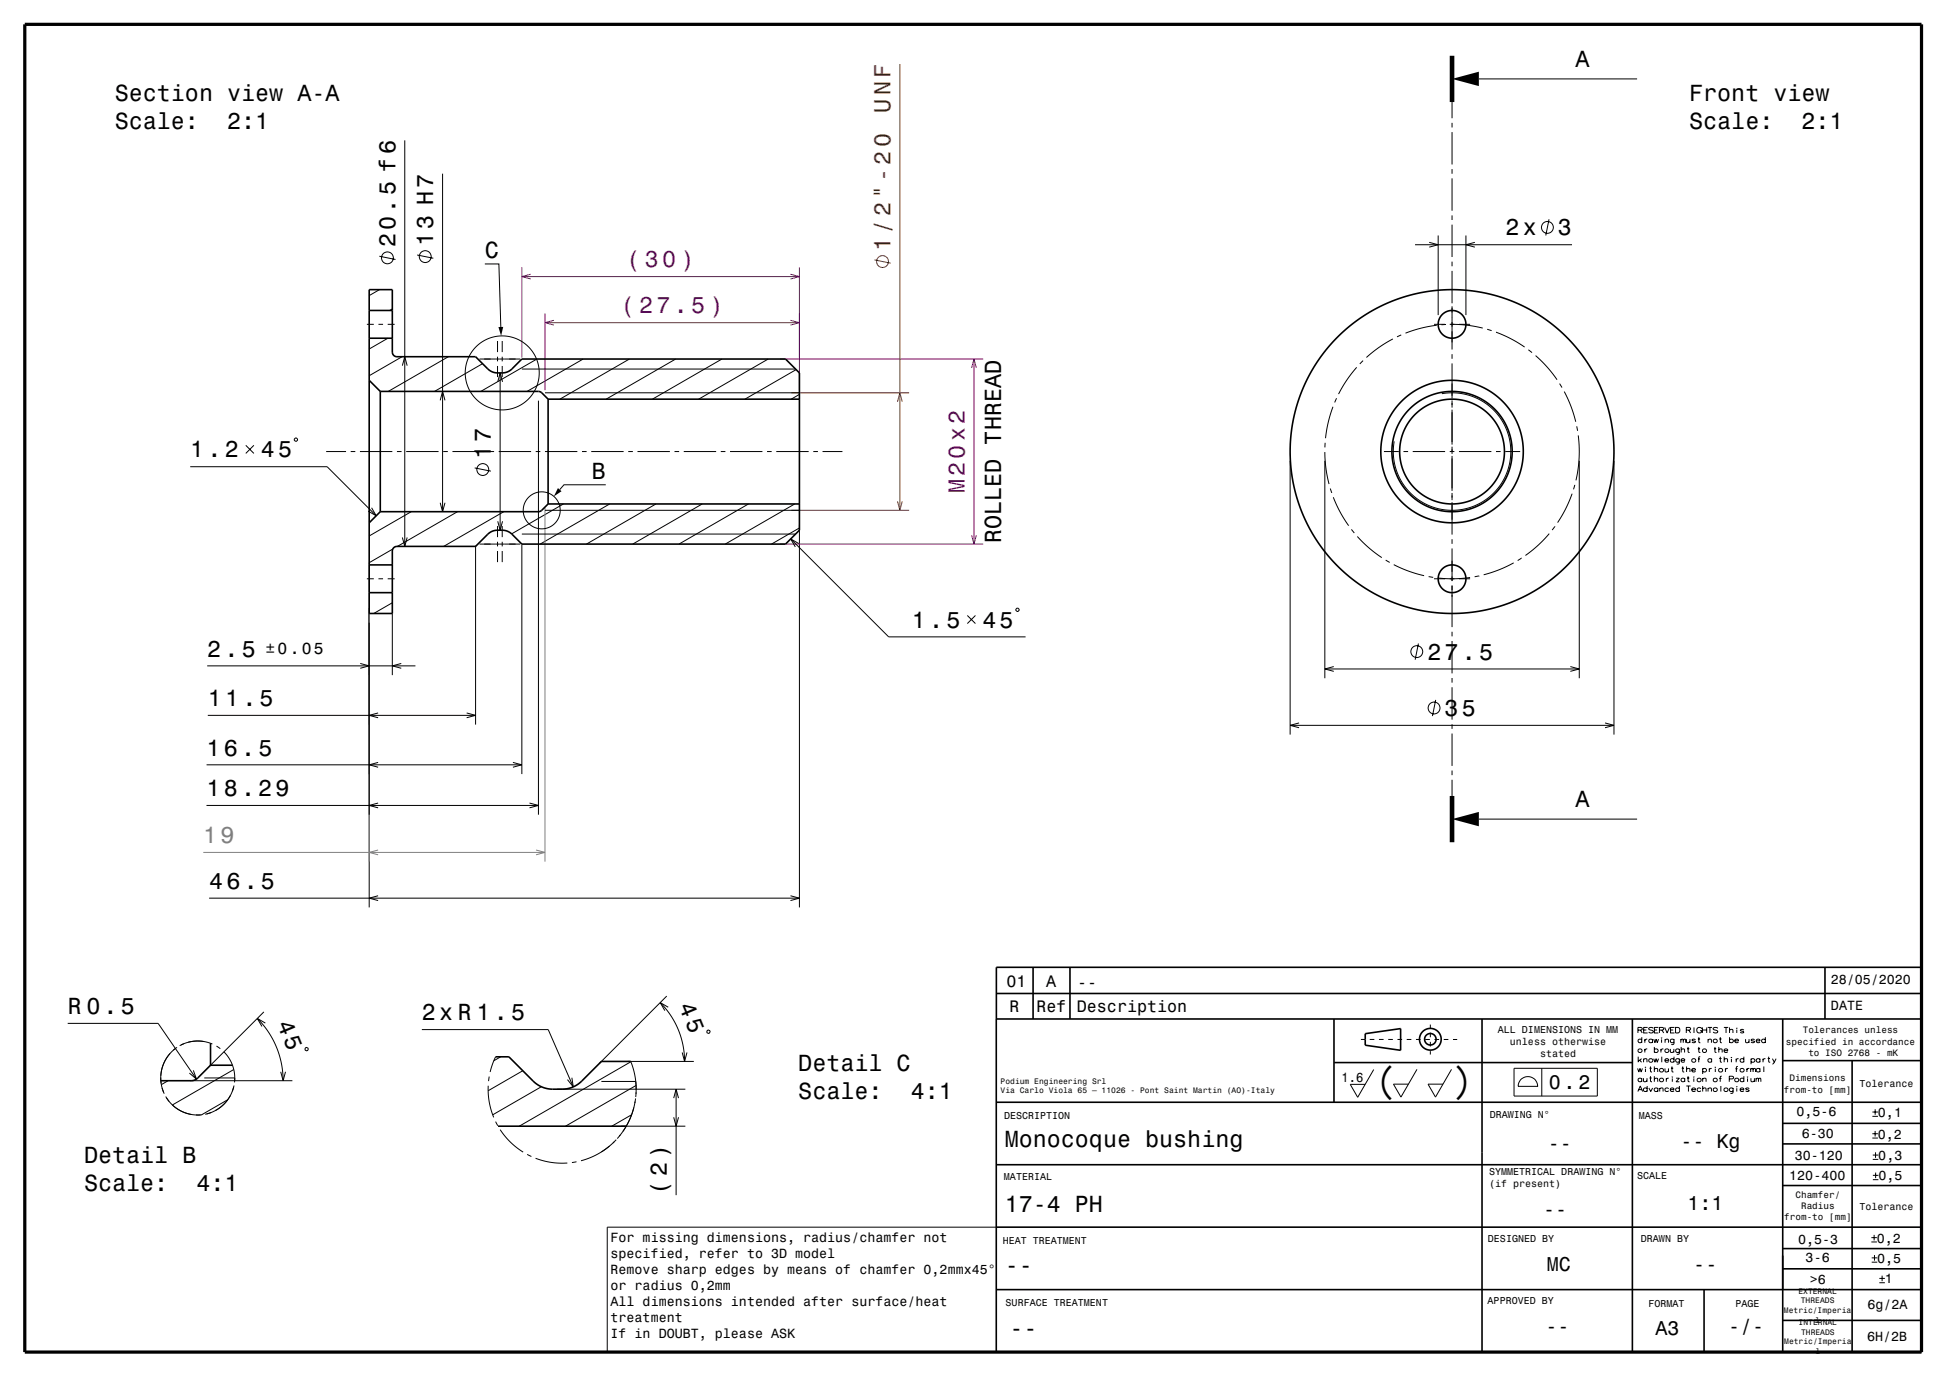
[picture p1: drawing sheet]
<svg xmlns="http://www.w3.org/2000/svg" width="420mm" height="297mm" viewBox="0 0 420 297" stroke-linecap="round" stroke-linejoin="round" font-family="sans-serif">
<g fill="none" stroke="#000" stroke-width=".22">
<path d="M319.7 17.1h34.2M87.5 30.3v87.8M95.7 37.5v73.1M313.9 22.1v3.5M313.9 26.6v1M313.9 28.6v7M313.9 36.6v1M313.9 38.6v7M82 55.4l3.5 .7M90.2 55.1l3.5 .7M104.8 57.1h3l.5 13.6M305.9 52.9h33.9"/>
<path d="M308.9 52.4l2 .5-2 .5M310.9 50.9v17.2M313.9 46.6v1M313.9 48.6v7M313.9 56.6v1M313.9 58.6v7M316.9 50.9v17.2M318.8 52.4l-1.9 .5 1.9 .5M334.8 47.4l-.7 3.5M79.3 70.1h1.5M81.8 70.1h1M82 62.6l-2.2 1.3"/>
<path d="M83.8 70.1h1.5M83.8 73.1l-4 2.3M84.8 66.8l-.6 .3M86.9 77.1l-7.1 4.1M87 79l.5-1.9 .5 1.9M96.9 77.1l-13 7.5M103.6 77.6h8.9M104.3 78.6l-10.4 6M107.5 73.7v2.4M107.5 77.1v1M107.5 79.1v2.4M108.6 73.7v2.4"/>
<path d="M108.6 77.1v1M108.6 79.1v2.4M112.8 79.8h59.2M116.1 77.6l-12.2 7M126.1 77.6l-12.2 7M136.1 77.6l-15.1 8.7M146.1 77.6l-15.1 8.7M156.1 77.6l-15.1 8.7M166.1 77.6l-15.1 8.7M172.1 79.9l-11.1 6.4M293.3 79.4l-2.3 3-1.7 2.8M294.6 78l-.7 .7"/>
<path d="M301.1 73.3l-3 1.8-2.7 2.2M302.9 72.4l-.9 .4M310 70.1h2.4M310.6 70.3l-3.5 .6-3.3 1.1M312.6 70.1l-1 .1M313.4 70.1h1M313.6 70.1l3.7 .2 3.2 .6M313.9 66.2v9.4M313.9 76.6v1M313.9 78.6v7.5M315.4 70.1h2.4M321.5 71.2l.9 .3"/>
<path d="M323.4 71.8l3 1.3 3.2 1.9M330.4 75.6l.8 .6M331.9 76.9l2.4 2.2 2.3 3M53.1 96.3l1.8 1.7M54.9 96.3l-1.8 1.7M63.8 94.7l.5 .2-.2 .5-.5-.2zM70.5 97.6h4.3M75.8 97.6h1M77.8 97.6h7M85.8 97.6h1M87.8 97.6h7M95.2 86.5l.5-1.9 .5 1.9"/>
<path d="M95.8 97.6h1M97.8 97.6h7M105.8 97.6h1M107.6 82.5l.5-1.9 .5 1.9M107.8 97.6h7M108.1 80.6v34M115.8 97.6h1M116.4 86.6v89.5M117.8 84.9h55M117.8 97.6h7M125.8 97.6h1M127.8 97.6h7"/>
<path d="M135.8 97.6h1M137.8 97.6h7M145.8 97.6h1M147.8 97.6h7M155.8 97.6h1M157.8 97.6h7M165.8 97.6h1M167.8 97.6h7M172.8 85.3l-1.8 1M175.8 97.6h1M177.8 97.6h4.3M278.9 99.6v59.2"/>
<path d="M286.4 97.7l.2 3.8 .7 3.1M286.4 99.6v47M286.4 95.7v1M288.1 87.9l-.9 3.1-.7 3.7M288.9 86.1l-.4 .9M299.2 97.6h3.2M303.4 97.6h1M305.4 97.6h7M311.7 85.1l1.7-.2 2.3 .1 1.9 .5 1.9 .7 1.7 1 1.5 1.3 1.4 1.5 1 1.7 .8 1.8 .5 2 .2 2-.2 2-.4 1.9-.8 1.9-1 1.7-1.3 1.5-1.5 1.3-1.7 1.1-1.8 .8-1.9 .4-2 .2-2-.1-2-.5-1.8-.7-1.7-1.1-1.6-1.3-1.4-1.7-1-1.7-.8-1.9-.4-2.2-.1-1.7 .2-2M313.4 97.6h1M313.9 86.6v1.5M313.9 88.6v7.5"/>
<path d="M313.9 96.6v1.5M313.9 98.6v7.5M315.4 97.6h7M323.4 97.6h1M325.4 97.6h3.2M337.1 82.9l.5 .9M338.1 84.6l1.5 3.2 1 3.4M340.8 92.1l.2 1M341.2 94.1l.1 4.8-.2 2.5-.4 2.4M341.4 99.6v47M348.9 99.6v59.2M41.1 100.9h29.6l10.6 10.6"/>
<path d="M80.3 109.8l1 1.7-1.7-1M84.9 118.7l-5.1 2.9M87 116.2l.5 1.9 .5-1.9M88.9 110.6l-9.1 5.3M95.2 108.7l.5 1.9 .5-1.9M98.9 110.6l-13 7.5M102.6 101.1l3.5 .7M102.8 118v38.6M103.6 117.6h8.9M107.5 113.7v2.4M107.5 117.1v1M107.5 119.1v2.4"/>
<path d="M107.6 112.7l.5 1.9 .5-1.9M108.6 113.7v2.4M108.6 117.1v1M108.6 119.1v2.4M108.9 110.6l-13 7.5M112.8 117.6v49.7M112.8 115.4h59.2M117.8 110.3h55M121.8 108.9l-11.2 6.5M130.9 104.8h-9l-.9 1M131.8 108.9l-15 8.7M141.8 108.9l-15 8.7"/>
<path d="M151.8 108.9l-15 8.7M161.8 108.9l-15 8.7M170.9 116.5l21.2 21.2h29.6M171.8 108.9l-15 8.7M172.7 117.5l-1.8-1 1 1.7M172.8 114.1l-6 3.5M172.8 113.4v82.7M287.6 105.6l.3 .9M288.2 107.5l1.4 2.9 1.9 3.2M292.1 114.4l.7 .8M293.4 116l2.7 2.6 2.6 1.9M313.9 106.6v1.5"/>
<path d="M313.9 108.6v7M313.9 116.6v1M313.9 118.6v7M334.9 115.4l-2.4 2.5-2.8 2.2M336.1 113.8l-.6 .8M339.8 106.7l-1.5 3.5-1.6 2.8M340.4 104.8l-.3 1M79.3 125.1h1.5M79.8 131.4v64.7M81.8 125.1h1M83.8 125.1h1.5M84.8 130.3l-4 2.3"/>
<path d="M84.8 132.6v13.3M209.1 133l1.8 1.8M210.9 133l-1.8 1.8M219.8 131.5l.5 .2-.2 .5-.5-.3zM299.5 121.1l.9 .5M301.3 122.1l3.2 1.4 3.3 .9M306.6 139.1l-.7 3.5M308.8 124.6l1 .2M310 125.1h2.4M313.4 125.1h1M313.9 126.6v9M313.9 136.6v1"/>
<path d="M313.9 138.6v7M315.4 125.1h2.4M317.8 124.8l-3.5 .3-3.5-.2M319.7 124.5l-.9 .2M327.2 121.7l-3.2 1.5-3.3 1M328.9 120.6l-.8 .6M44.8 143.9h45M44.9 154.6h57.9M77.9 143.4l1.9 .5-1.9 .6M81.7 154.1l-1.9 .5 1.9 .5M86.7 143.4l-1.9 .5 1.9 .6M100.9 154.1l1.9 .5-1.9 .5"/>
<path d="M278.9 156.8h70M280.8 156.3l-1.9 .5 1.9 .5M286.4 144.6h55M288.3 144.1l-1.9 .5 1.9 .5M310.3 151.3l-.7 3.5M313.9 146.6v1M313.9 148.6v7M313.9 156.6v1M313.9 158.6v7M339.4 144.1l2 .5-2 .5M346.9 156.3l2 .5-2 .5M44.6 174.1h71.8"/>
<path d="M44.7 165.3h68.1M81.7 164.8l-1.9 .5 1.9 .5M81.7 173.6l-1.9 .5 1.9 .5M110.9 164.8l1.9 .5-1.9 .5M114.5 173.6l1.9 .5-1.9 .5M313.9 166.6v1M313.9 168.6v3.5M319.7 177.1h34.2M45.2 194.1h127.6M81.7 193.6l-1.9 .5 1.9 .6M170.9 193.6l1.9 .5-1.9 .6M57 218.7l-11.6 11.7"/>
<path d="M142.7 216.7l2.3 2.8 1.6 3.1 1 3.4 .4 3.4M144.1 215.3l-14.6 14.6M144.4 217.7l-1.7-1 1 1.8M14.6 221.2h19.6l8.3 12.1M34.7 232.9l.2 1.9 .6 1.6M35 235.2l.4 .9M35.8 237a8 8 0 0 0 5.6 3.9M36 237.3l.6 .8M36.3 233.6l-1.4 .9M36.8 227.7a8 8 0 0 0-2 6.5M37.2 238.8a8 8 0 0 0 6.5 2.2M38 226.6a8 8 0 0 0-3.2 5.9"/>
<path d="M38.3 226.4l-.8 .6M39.7 225.6l-.9 .4M41.1 233.6h22.1M41.8 231.4l.7 1.9-1.6-1.3M44.2 225.1l-1.8-.1-1.7 .3M44.2 233h6.5M45.9 225.7a8 8 0 0 0-6.8 .2M46.8 226.1l.8 .6M48.4 227.3a8 8 0 0 1 2.3 6.7M49.2 237.7l-5.6 3.3M49.8 236.8a8 8 0 0 1-5.4 4.1M50.5 234.9l-.3 1"/>
<path d="M50.5 231.2l-13.2 7.6M50.6 234.6a8 8 0 0 1-4.1 5.5M50.7 233v.7M50.7 233h.1M55.6 220.1l2.5 3.1 1.7 3.3 1.1 3.6 .3 3.5M57.4 221.1l-1.8-1 1 1.8M60.7 231.7l.5 1.9 .5-1.9M66 226.5h.6l-.1 .6-.5-.1zM91.2 222.6h27.3l5.4 12.3M105.5 234.7l.2 3.5 1 3.3M105.7 232.7l-.1 1M107.1 228.4l-1.2 3.3"/>
<path d="M108.2 228.4l-1.5 .9M113 231.4l-7.5 4.4M117 234.9l-10.5 6.1M120.4 235.4h27.7M123.6 233l.3 1.9-1.2-1.5M130 233.8h7.4l.1 1.7M135.7 229.4h14.3M136.3 229.4l-24.1 14M136.4 229.6l.9 3.4 .2 3.4M137 239.4l-1.2 3.3-1.9 2.9M137.3 238.1l-.9 3.1-.7 1.6-1 1.7M137.4 237.4l-.2 1"/>
<path d="M137.5 234.6l-15.3 8.8M137.5 236.1l-.1 1M145.6 237.4l.5-2 .6 2M146.1 235.4v22.9M147.5 227.5l.5 1.9 .5-1.9M152.9 222.7l.5 .1v.5h-.5zM294.2 224.7h.9M296.1 224.7h1M296.9 231.2l-3.4 6-1.6-2.8h3.2M298.1 224.7h1M300.1 224.7h1M302.1 224.7h1"/>
<path d="M304.1 224.7h1M306.1 224.7h1M306.3 231.1l-3.5 6-1.6-2.8h3.2M308.1 224.7h1M309.2 221.5v.7M309.2 223.2v1M309.2 225.2v1M309.2 227.2v.7M310.1 224.7h1M312.1 224.7h1M313.8 231.1l-3.5 6-1.6-2.8h3.2M314.1 224.7h.9"/>
<path d="M327.3 230.9h18v6h-18zM328.9 233.2a2.12 2.12 0 0 1 2.2-.3 2.12 2.12 0 0 1 1.3 1.9h-4.2l.1-.8zM333.3 230.9v6M354 230.9l.3 .8 .2-.8 .3 .8 .2-.8M354 235.9l.6-1.2 .5 1.2M354.1 222.7h.7l.2-.4-.3-.2h-.6v1.2M354.1 228.4v1.2M354.2 235.5h.7M354.4 229.2l.5 .4M354.6 222.7l.4 .6M354.9 228.8l-.8 .6M354.9 224.8a.44 .44 0 0 0-.7-.1 .44 .44 0 0 0 0 .6 .44 .44 0 0 0 .7-.1"/>
<path d="M354.9 233.2a.44 .44 0 0 0-.7-.1 .44 .44 0 0 0 0 .7 .44 .44 0 0 0 .7-.1M354.9 224.2v1.2M354.9 233.1v.7M355.3 233.1v.7h.4l.3-.2M355.3 229l.3-.2 .4 .1v.7M355.3 228.8v.8M355.3 222.6h.6M355.6 224.6v.8M355.6 226.7v.8M355.7 230.6h.1M355.7 231v.7M356 233.1v.7"/>
<path d="M356.1 235.3a.44 .44 0 0 0-.7-.1 .44 .44 0 0 0 0 .7 .44 .44 0 0 0 .7-.1M356.1 234.7v1.2M356.1 224.6l-.4 .1-.1 .2M356.1 226.7l-.4 .1-.1 .3M356.2 222.1h-.9v1.2h.9M356.4 235.2l.4 .7 .4-.7M356.6 233h.4M356.6 230.9h.4M356.8 230.5v1l.3 .2M356.8 232.6v1l.3 .2M357.2 224.8a.44 .44 0 0 0-.6-.1 .44 .44 0 0 0 0 .6 .44 .44 0 0 0 .6-.1M357.2 224.6v.8"/>
<path d="M357.4 222.3l-.4-.2a.43 .43 0 0 0-.6 .3l.8 .4 .2 .3-.6 .2-.4-.2M357.5 224.6l.2 .8 .3-.8 .2 .8 .3-.8M357.5 228.8l.2 .8 .3-.8 .2 .8 .3-.8M357.6 226.9a.44 .44 0 0 1 .7-.1 .44 .44 0 0 1 0 .7 .44 .44 0 0 1-.7-.2M357.6 231.1l.3-.2 .4 .1v.7M357.6 233.2l.3-.1h.4v.7M357.6 226.3v1.2M357.6 230.5v1.2M357.6 232.6v1.2M357.6 222.6h.6M358.4 235.3a.44 .44 0 0 0-.7-.1 .44 .44 0 0 0 0 .7 .44 .44 0 0 0 .7-.1M358.4 235.2v.7"/>
<path d="M358.5 222.1h-.9v1.2h.9M358.7 222.7h.7l.2-.4-.2-.2h-.7v1.2M358.8 235.4l.3-.2h.3l.1 .7M358.8 235.2v.7M359 226.7v.8M359.2 224.3h.1M359.2 224.7v.7M359.2 228.4v1.2M359.2 222.7l.4 .6M359.6 226.7l-.4 .1-.2 .3M359.8 222.1l.6 1.2 .5-1.2M359.9 229.2l.2 .4h.3l.3-.2"/>
<path d="M359.9 230.9l.1 .8h.3l.4-.2M359.9 224.8l.4-.2 .3 .1 .1 .7M359.9 229l.5-.2 .3 .4h-.8zM359.9 224.6v.8M360.2 233.1v.7M360.7 230.9v.8M360.7 235.3a.44 .44 0 0 0-.7-.1 .44 .44 0 0 0 0 .7 .44 .44 0 0 0 .7-.1M360.7 233.1h-.3l-.2 .3M361 235.5l.2 .4h.4l.3-.1M361.1 226.7v.7l.4 .1 .3-.2M361.1 235.3l.5-.1 .3 .3h-.9zM361.1 222.6h.6"/>
<path d="M361.2 230.9h.5M361.4 230.5v1l.3 .2M361.5 232.7h.1M361.5 233.1v.7M361.8 226.7v.8M361.9 224.8a.44 .44 0 0 0-.7-.1 .44 .44 0 0 0 0 .6 .44 .44 0 0 0 .7-.1M361.9 224.6l-.1 1.1h-.5M361.9 229a.44 .44 0 0 0-.7-.1 .44 .44 0 0 0 0 .7 .44 .44 0 0 0 .7-.2M361.9 228.4v1.2M362 222.1h-.9v1.2h.9M362.2 222.1h.5a.64 .64 0 0 1 .4 .6 .64 .64 0 0 1-.4 .6h-.5zM362.3 233.1h.7l-.7 .7h.7"/>
<path d="M363 226.9a.44 .44 0 0 0-.6-.1 .44 .44 0 0 0 0 .7 .44 .44 0 0 0 .6-.2M363 226.7v1.1l-.6 .1M363 229a.44 .44 0 0 0-.6-.1 .44 .44 0 0 0 0 .7 .44 .44 0 0 0 .6-.2M363 228.8v1.1l-.6 .1M363 235.3a.44 .44 0 0 0-.6-.1 .44 .44 0 0 0 0 .7 .44 .44 0 0 0 .6-.1M363 234.7v1.2M363.3 224.8l.3-.2 .3 .2 .3-.2 .2 .8M363.3 224.6v.8M363.4 229.2l.2 .4h.3l.3-.2M363.4 226.9l.3-.2 .4 .1v.7M363.4 229l.5-.2 .3 .4h-.8zM363.4 226.3v1.2"/>
<path d="M363.5 230.9h.5M363.7 230.5v1l.4 .2M363.9 224.8v.6M364.2 233.2a.44 .44 0 0 0-.7-.1 .44 .44 0 0 0 0 .7 .44 .44 0 0 0 .7-.1M364.2 233.1v.7M364.5 222.7h.7l.2-.4-.2-.2h-.7v1.2M364.5 234.7h.9M364.5 224.6l.1 .7 .4 .1 .3-.2M364.6 231.1l.3-.2 .3 .1 .1 .7M364.6 230.5v1.2M364.7 233h.5M364.7 226.7h.5"/>
<path d="M364.9 226.3v1l.3 .2M364.9 232.6v1l.3 .2M365 234.7v1.2M365.1 222.7l.3 .6M365.3 224.6v.8M365.7 231.3l.2 .4h.3l.3-.2M365.7 235.5l.2 .4h.3l.3-.1M365.7 231.1l.5-.2 .3 .4h-.8zM365.7 235.3l.5-.1 .3 .3h-.8zM366.1 232.7h.1M366.1 233.1v.7M366.2 222.1v1.2"/>
<path d="M366.5 224.8l-.3-.2-.3 .1-.2 .1 .8 .5-.5 .1-.3-.2M367 224.6h.5M367 226.7h.5M367 228.9h.5M367.2 224.2v1l.4 .2M367.2 226.3v1l.4 .2M367.5 228.4l-.3 .2v1M367.7 235.3a.44 .44 0 0 0-.7-.1 .44 .44 0 0 0 0 .7 .44 .44 0 0 0 .7-.1M367.9 222.4a.59 .59 0 0 0-.9-.2 .59 .59 0 0 0 0 .9 .59 .59 0 0 0 .9-.1v-.2h-.4M368 222.6h.9M368 222.1v1.2M368.1 231.1a.45 .45 0 0 1 .6-.1 .45 .45 0 0 1 0 .7 .45 .45 0 0 1-.6-.2"/>
<path d="M368.1 233.2l.3-.1h.3l.1 .7M368.1 235.4l.3-.2h.3l.1 .7M368.1 230.9v1.2M368.1 233.1v.7M368.1 234.7v1.2M368.9 222.1v1.2M369.2 222.1h.9M369.2 224.8l.3-.2 .4 .1 .1 .7M369.2 235.4l.3-.2h.4l.1 .7M369.2 224.6v.8M369.2 235.2v.7M369.5 230.9v.8"/>
<path d="M369.6 222.1v1.2M370 229a.44 .44 0 0 0-.7-.1 .44 .44 0 0 0 0 .7 .44 .44 0 0 0 .7-.2M370 228.8v.8M370 230.9l-.3 .1-.2 .3M370.5 226.7h.5M370.7 226.3v1l.3 .2M370.8 230.6h.1M370.8 231v.7M371.3 222.3l-.4-.2a.43 .43 0 0 0-.6 .3l1 .5a.57 .57 0 0 1-1 .2M371.5 226.9l.4-.2 .3 .1 .1 .7M371.5 226.3v1.2M371.7 224.6h.4"/>
<path d="M371.7 228.8h.4M371.7 233.1h.4M371.9 224.2v1l.3 .2M371.9 228.4v1l.3 .2M372 234.7v1.2M372.2 232.6l-.4 .2v1M372.6 222.1h1M372.7 227.1l.2 .4h.3l.3-.2M372.7 226.9l.5-.2 .3 .4h-.8zM372.7 229l.3-.2 .4 .1v.7M372.7 228.4v1.2M373 230.9v.8"/>
<path d="M373.1 222.1v1.2M373.5 230.9l-.3 .1-.2 .3M373.8 233.2h.7l.2-.4-.2-.2h-.7v1.2M373.9 222.7l.3-.2 .3 .1 .1 .7M373.9 224.8a.45 .45 0 0 1 .6-.1 .45 .45 0 0 1 0 .7 .45 .45 0 0 1-.6-.2M373.9 222.1v1.2M373.9 224.2v1.2M374.3 228.5h.1M374.3 228.9v.7M374.6 235.3a.44 .44 0 0 0-.6-.1 .44 .44 0 0 0 0 .7 .44 .44 0 0 0 .6-.1M374.6 235.2v1l-.5 .1M375 224.9l.2 .5h.3l.3-.2"/>
<path d="M375 224.8l.5-.2 .3 .4h-.8zM375.2 231h.4M375.3 228.8v.8M375.4 222.2h.1M375.4 234.9h.1M375.4 222.6v.7M375.4 235.2v.7M375.7 230.5l-.4 .2v1M375.8 228.8l-.3 .1-.2 .3M376.1 235.5l.2 .4h.4l.3-.1M376.2 235.3l.5-.1 .3 .3h-.9zM377 222.7l-.3-.2h-.4l-.1 .2 .8 .4-.5 .2-.3-.2"/>
<path d="M377 229a.44 .44 0 0 0-.7-.1 .44 .44 0 0 0 0 .7 .44 .44 0 0 0 .7-.2M377 233.2a.44 .44 0 0 0-.7-.1 .44 .44 0 0 0 0 .7 .44 .44 0 0 0 .7-.1M377 228.4v1.2M377 232.6v1.2M377.3 224.6l.1 .7 .3 .1 .4-.2M377.6 230.9v.8M377.8 232.7h.1M377.8 233.1v.7M378.1 224.6v.8M378.1 235.3l-.3-.1-.5 .1 .8 .4-.1 .2-.7-.1M378.1 230.9l-.3 .1-.2 .3M378.4 231.2l.3-.3 .3 .3 .3-.3 .2 .8"/>
<path d="M378.4 230.9v.8M378.5 233.1v.7h.4l.3-.2M378.5 229a.45 .45 0 0 1 .7-.1 .45 .45 0 0 1 0 .7 .45 .45 0 0 1-.7-.2M378.5 228.8v1.2M379 231.2v.5M379.2 233.1v.7M379.3 224.8l-.3-.2-.3 .1-.2 .1 .8 .5-.5 .1-.3-.2M379.6 233.3l.3-.2 .2 .2 .4-.2 .1 .7M379.6 233.1v.7M379.6 224.9l.2 .5h.4l.2-.2M379.7 224.8l.5-.2 .2 .4h-.8zM380.1 233.3v.5"/>
<path d="M380.4 229a.44 .44 0 0 0-.6-.1 .44 .44 0 0 0 0 .7 .44 .44 0 0 0 .6-.2M380.4 231.1a.44 .44 0 0 0-.6-.1 .44 .44 0 0 0 0 .7 .44 .44 0 0 0 .6-.2M380.4 228.8v.8M380.4 230.9v.8M381.1 228.8v.8M381.3 230.5v1.2M381.6 224.8a.44 .44 0 0 0-.7-.1 .44 .44 0 0 0 0 .6 .44 .44 0 0 0 .7-.1M381.6 224.2v1.2M381.6 228.8l-.3 .1-.2 .3M382.1 228.8h.5M382.3 228.4v1l.3 .2M383.1 228.8l.4 .8"/>
<path d="M383.9 228.8l-.5 1-.3 .2M405.3 239.8v1.2M43.4 241h-1M45.6 240.5l-.9 .3M107.1 242.4l.5 .9M108.1 244.2l2.2 2.7 2.8 2.1M114 249.5l.8 .5M115.8 250.4l3.3 .9 3.5 .1M124.6 251.1l-1 .2M131.8 247.7l-2.9 2-3.3 1.2M132.7 246.8l-2.7 2.2M133.2 246.3l-.7 .8"/>
<path d="M134.1 245.3l-.7 .8M134.3 243.4h13.8M136.5 241l-4.3 2.4M145.6 241.5l.5 1.9 .6-1.9M404.7 246h1.2M404.7 245.1h1.2M404.7 241.3h1.2M404.7 240.4h1.2M404.8 250.6h1.2M404.8 249.7h1.2M404.8 255h1.2M404.8 254.1h1.2"/>
<path d="M405.3 244.5v1.2M405.4 249.1v1.2M405.4 253.5v1.2M215.4 265.3h-84.1v27M404.5 268.5h1.2M404.5 267.5h1.2M404.6 272.8h1.2M404.6 271.9h1.2M405.1 266.9v1.2M405.2 271.3v1.2M406.2 277.3h1.2M406.2 276.3h1.2"/>
<path d="M406.8 275.7v1.2"/>
<circle cx="83.7" cy="55.7" r="1.28"/>
<circle cx="91.9" cy="55.5" r="1.28"/>
<circle cx="334.5" cy="49.2" r="1.28"/>
<circle cx="108.6" cy="80.6" r="8"/>
<circle cx="104.4" cy="101.5" r="1.28"/>
<circle cx="117.1" cy="110.3" r="4"/>
<circle cx="306.3" cy="140.9" r="1.28"/>
<circle cx="310" cy="153" r="1.28"/>
<circle cx="354.5" cy="227.1" r=".43"/>
<circle cx="356.8" cy="229.3" r=".43"/>
<circle cx="359.2" cy="231.4" r=".43"/>
<circle cx="359.2" cy="233.5" r=".43"/>
<circle cx="360.3" cy="227.1" r=".43"/>
<circle cx="366.1" cy="229.3" r=".43"/>
<circle cx="367.3" cy="233.5" r=".43"/>
<circle cx="368.4" cy="227.1" r=".43"/>
<circle cx="370.8" cy="225" r=".43"/>
<circle cx="370.8" cy="233.5" r=".43"/>
<circle cx="370.8" cy="235.6" r=".43"/>
<circle cx="371.9" cy="231.4" r=".43"/>
<circle cx="373.1" cy="235.6" r=".43"/>
<circle cx="375.4" cy="233.5" r=".43"/>
<circle cx="376.6" cy="231.4" r=".43"/>
</g>
<g fill="none" stroke="#800080" stroke-width=".22">
<path d="M112.8 57.8v19.5M112.8 59.8h60M114.7 59.3l-1.9 .5 1.9 .5M170.9 59.3l1.9 .5-1.9 .5M172.8 57.8v26.5M117.8 67.8v16.5M117.8 69.8h55M119.7 69.2l-1.9 .6 1.9 .5M168.6 77.6h43.9M170.9 69.2l1.9 .6-1.9 .5M210 79.5l.5-1.9 .6 1.9M210.5 77.6v40"/>
<path d="M168.6 117.6h43.9M210 115.7l.5 1.9 .6-1.9"/>
</g>
<path d="M117.8 109.8v76.5M79.8 121.6v64.7M43.9 184.3h73.9M81.7 183.7l-1.9 .6 1.9 .5M115.9 183.7l1.9 .6-1.9 .5" fill="none" stroke="#808080" stroke-width=".22"/>
<g fill="none" stroke="#804000" stroke-width=".22">
<path d="M194.5 13.9v96.4M189 56.2l3.5 .7M171.1 84.9h25.4M194 86.8l.5-1.9 .5 1.9M171.1 110.3h25.4M194 108.4l.5 1.9 .5-1.9"/>
<circle cx="190.8" cy="56.5" r="1.28"/>
</g>
<g fill="none" stroke="#000" stroke-width=".35">
<path d="M79.8 62.6h5v13.5l.1 .5 .4 .3 .4 .2h17.1l2.6 2.6a2.98 2.98 0 0 0 2.1 .9h1.1a2.99 2.99 0 0 0 2.1-.9l2.1-2.1h57l3 3v34l-3 3h-57l-2.1-2.1a3 3 0 0 0-2.1-.9h-1.1a3 3 0 0 0-2.1 .9l-2.6 2.6h-17l-.5 .1-.3 .4-.2 .5v13.5h-5zM79.8 67.1h5M79.8 73.1h5M79.8 82.2l2.4 2.4M82.2 84.6h34.2l.7 .3 1.4 1.4M82.2 84.6v26M118.5 86.3v22.6M118.5 86.3h54.3M82.2 110.6l-2.4 2.4M118.5 108.9l-1.4 1.4-.7 .3h-34.2M118.5 108.9h54.3M79.8 122.1h5"/>
<path d="M79.8 128.1h5M215.5 214.7h200.1M223.3 209.1v11.2M231.3 209.1v11.1M394.5 209.1v11.2M415.4 206.8v85.5h-200v-83.2h200M45.5 230.3l-2.8 2.8-.9 .4-7 .1M45.5 230.3h4.8M45.5 225.5v4.8M107.1 228.4h2.9l5.2 5.3a6 6 0 0 0 4.3 1.7h2a6 6 0 0 0 4.3-1.7l4.2-4.3h6.3M215.4 220.3h200M215.4 238.3h200"/>
<path d="M288.4 220.3v18M288.4 229.7h64.5M295.1 223.4l7.7-1.1v4.7l-7.7-1.1zM320.4 220.3v72M352.9 220.3v72M385.4 220.3v72M385.4 229.3h30M400.4 229.3v63M107.7 243.4h27.7M215.4 251.8h200M385.4 247.3h30M385.4 256.3h30"/>
<path d="M385.4 242.8h30M215.4 265.3h200M215.4 278.8h200M368.4 278.8v13.5M385.4 274.3h30M385.4 269.9h30M385.3 285.4h30"/>
<circle cx="313.9" cy="70.1" r="3"/>
<circle cx="313.9" cy="97.6" r="15.4"/>
<circle cx="313.9" cy="97.6" r="35"/>
<circle cx="313.9" cy="97.6" r="13"/>
<circle cx="313.9" cy="97.6" r="11.3"/>
<circle cx="313.9" cy="125.1" r="3"/>
<circle cx="309.2" cy="224.6" r="1.25"/>
<circle cx="309.2" cy="224.6" r="2.35"/>
</g>
<path d="M5.4 5.3h410v287h-410z" fill="none" stroke="#000" stroke-width=".7" stroke-linecap="butt"/>
<path d="M313.9 12.1v10M313.9 172.1v10" fill="none" stroke="#000" stroke-width="1" stroke-linecap="butt"/>
<g fill="#000">
<path d="M313.9 17.1l5.8-1.6v3.1z" fill-rule="evenodd"/>
<path d="M107.7 70.7h1.1l-.5 1.9z" fill-rule="evenodd"/>
<path d="M120.6 105.5l.8 .7-1.7 1.1z" fill-rule="evenodd"/>
<path d="M313.9 177.1l5.8-1.6v3.1z" fill-rule="evenodd"/>
</g>
<g font-size="8.9">
<text x="298.4" y="237.2">(</text>
<text x="314.6" y="237.2">)</text>
</g>
<g font-size="5">
<text x="340.5" y="14.4">A</text>
<text x="24.8" y="21.9">Section view A-A</text>
<text x="365.1" y="21.9">Front view</text>
<text x="24.8" y="28">Scale:</text>
<text x="49.1" y="28">2:1</text>
<text x="365.1" y="28">Scale:</text>
<text x="389.4" y="28">2:1</text>
<text x="85.5" y="53.5" transform="rotate(-90 85.5 53.5)">20.5 f6</text>
<text x="93.7" y="53.2" transform="rotate(-90 93.7 53.2)">13 H7</text>
<text x="325.4" y="50.9">2x</text>
<text x="336.8" y="50.9">3</text>
<text x="104.8" y="55.9">C</text>
<text x="41.1" y="98.9">1.2</text>
<text x="56.4" y="98.9">45</text>
<text x="106.1" y="99.2" transform="rotate(-90 106.1 99.2)">17</text>
<text x="127.9" y="103.6">B</text>
<text x="216.4" y="117.3" transform="rotate(-90 216.4 117.3)">ROLLED THREAD</text>
<text x="197.1" y="135.7">1.5</text>
<text x="212.4" y="135.7">45</text>
<text x="44.8" y="141.9">2.5</text>
<text x="308.5" y="142.6">27.5</text>
<text x="44.9" y="152.6">11.5</text>
<text x="312.3" y="154.8">35</text>
<text x="44.7" y="163.3">16.5</text>
<text x="44.6" y="172.1">18.29</text>
<text x="340.5" y="174.4">A</text>
<text x="45.2" y="192.1">46.5</text>
<text x="14.6" y="219.2">R 0.5</text>
<text x="59.8" y="221.2" transform="rotate(68 59.8 221.2)">45</text>
<text x="91.2" y="220.6">2x R 1.5</text>
<text x="146.7" y="217.5" transform="rotate(68 146.7 217.5)">45</text>
<text x="172.6" y="231.5">Detail C</text>
<text x="172.6" y="237.5">Scale:</text>
<text x="196.9" y="237.5">4:1</text>
<text x="18.2" y="251.4">Detail B</text>
<text x="217.2" y="247.9">Monocoque bushing</text>
<text x="18.2" y="257.4">Scale:</text>
<text x="42.4" y="257.4">4:1</text>
<text x="144.1" y="258.3" transform="rotate(-90 144.1 258.3)">( 2 )</text>
<text x="217.2" y="261.9">17-4 PH</text>
<text x="217.2" y="275.1">--</text>
<text x="218.2" y="288.8">--</text>
</g>
<g font-size="5" fill="#804000">
<text x="192.5" y="24.4" transform="rotate(-90 192.5 24.4)">UNF</text>
<text x="192.5" y="54.3" transform="rotate(-90 192.5 54.3)">1/2&quot;-20</text>
</g>
<g font-size="5" fill="#800080">
<text x="135.4" y="57.8">( 30 )</text>
<text x="134.1" y="67.8">( 27.5 )</text>
<text x="208.5" y="106.6" transform="rotate(-90 208.5 106.6)">M20x2</text>
</g>
<text font-size="5" fill="#808080" x="43.9" y="182.3">19</text>
<g font-size="4.3">
<text x="334.8" y="235.4">0.2</text>
<text x="334.6" y="248.6">--</text>
<text x="363.3" y="248.2">-- Kg</text>
<text x="333.6" y="262.9">--</text>
<text x="364.8" y="261.6">1:1</text>
<text x="334.3" y="274.7">MC</text>
<text x="366" y="274.8">--</text>
<text x="334.1" y="288.1">--</text>
<text x="357.9" y="288.6">A3</text>
<text x="373.5" y="288.2">-/-</text>
</g>
<g font-size="3.6">
<text x="217.6" y="213.3">01</text>
<text x="226.1" y="213.3">A</text>
<text x="232.8" y="213.5">--</text>
<text x="218.2" y="218.7">R</text>
<text x="224.1" y="218.7">Ref</text>
<text x="232.8" y="218.7">Description</text>
</g>
<text font-size="3.5" x="57.4" y="141.4">±0.05</text>
<g font-size="2.9">
<text x="395.7" y="212.8">28/05/2020</text>
<text x="395.8" y="218.2">DATE</text>
<text x="290" y="233.8">1.6</text>
<text x="388.3" y="241.3">0,5-6</text>
<text x="405.9" y="241.4">0,1</text>
<text x="388" y="250.7">30-120</text>
<text x="389.5" y="246.1">6-30</text>
<text x="405.9" y="246.1">0,2</text>
<text x="406" y="250.7">0,3</text>
<text x="386.8" y="255">120-400</text>
<text x="406" y="255.1">0,5</text>
<text x="132" y="268.5">For missing dimensions, radius/chamfer not</text>
<text x="388.7" y="268.8">0,5-3</text>
<text x="405.7" y="268.6">0,2</text>
<text x="132" y="272">specified, refer to 3D model</text>
<text x="132" y="275.4">Remove sharp edges by means of chamfer 0,2mmx45°</text>
<text x="390.3" y="272.9">3-6</text>
<text x="405.8" y="273">0,5</text>
<text x="132" y="278.9">or radius 0,2mm</text>
<text x="391.2" y="277.5">&gt;6</text>
<text x="407.4" y="277.4">1</text>
<text x="132" y="282.3">All dimensions intended after surface/heat</text>
<text x="132" y="285.8">treatment</text>
<text x="403.7" y="283">6g/2A</text>
<text x="132" y="289.2">If in DOUBT, please ASK</text>
<text x="403.6" y="289.8">6H/2B</text>
</g>
<g font-size="2.2">
<text x="323.8" y="223.2">ALL DIMENSIONS IN MM</text>
<text x="326.4" y="225.8">unless otherwise</text>
<text x="332.9" y="228.4">stated</text>
<text x="401.9" y="234.9">Tolerance</text>
<text x="217" y="241.8">DESCRIPTION</text>
<text x="322" y="241.7">DRAWING N°</text>
<text x="354.3" y="242">MASS</text>
<text x="217" y="255">MATERIAL</text>
<text x="321.9" y="254">SYMMETRICAL DRAWING N°</text>
<text x="321.9" y="256.6">(if present)</text>
<text x="353.9" y="254.8">SCALE</text>
<text x="401.9" y="261.5">Tolerance</text>
<text x="216.7" y="269">HEAT TREATMENT</text>
<text x="321.6" y="268.5">DESIGNED BY</text>
<text x="354.7" y="268.5">DRAWN BY</text>
<text x="321.6" y="281.8">APPROVED BY</text>
<text x="217.4" y="282.2">SURFACE TREATMENT</text>
<text x="356.3" y="282.6">FORMAT</text>
<text x="375.1" y="282.5">PAGE</text>
</g>
<g font-size="2">
<text x="386" y="225.8">specified in accordance</text>
<text x="389.7" y="223.4">Tolerances unless</text>
<text x="386.8" y="233.8">Dimensions</text>
<text x="390.9" y="228.2">to ISO 2768 - mK</text>
<text x="385.6" y="236.2">from-to [mm]</text>
<text x="385.7" y="263.8">from-to [mm]</text>
<text x="388.1" y="258.9">Chamfer/</text>
<text x="389.3" y="261.3">Radius</text>
</g>
<g font-size="1.7">
<text x="216.3" y="234.2">Podium Engineering Srl</text>
<text x="216.3" y="236.3">Via Carlo Viola 65 – 11026 - Pont Saint Martin (AO)-Italy</text>
<text x="388.7" y="279.7">EXTERNAL</text>
<text x="389.3" y="281.7">THREADS</text>
<text x="385.6" y="283.8">Metric/Imperia</text>
<text x="388.8" y="286.4">INTERNAL</text>
<text x="392.4" y="285.9">l</text>
<text x="385.7" y="290.5">Metric/Imperia</text>
<text x="389.3" y="288.5">THREADS</text>
<text x="392.4" y="292.6">l</text>
</g>
</svg>
